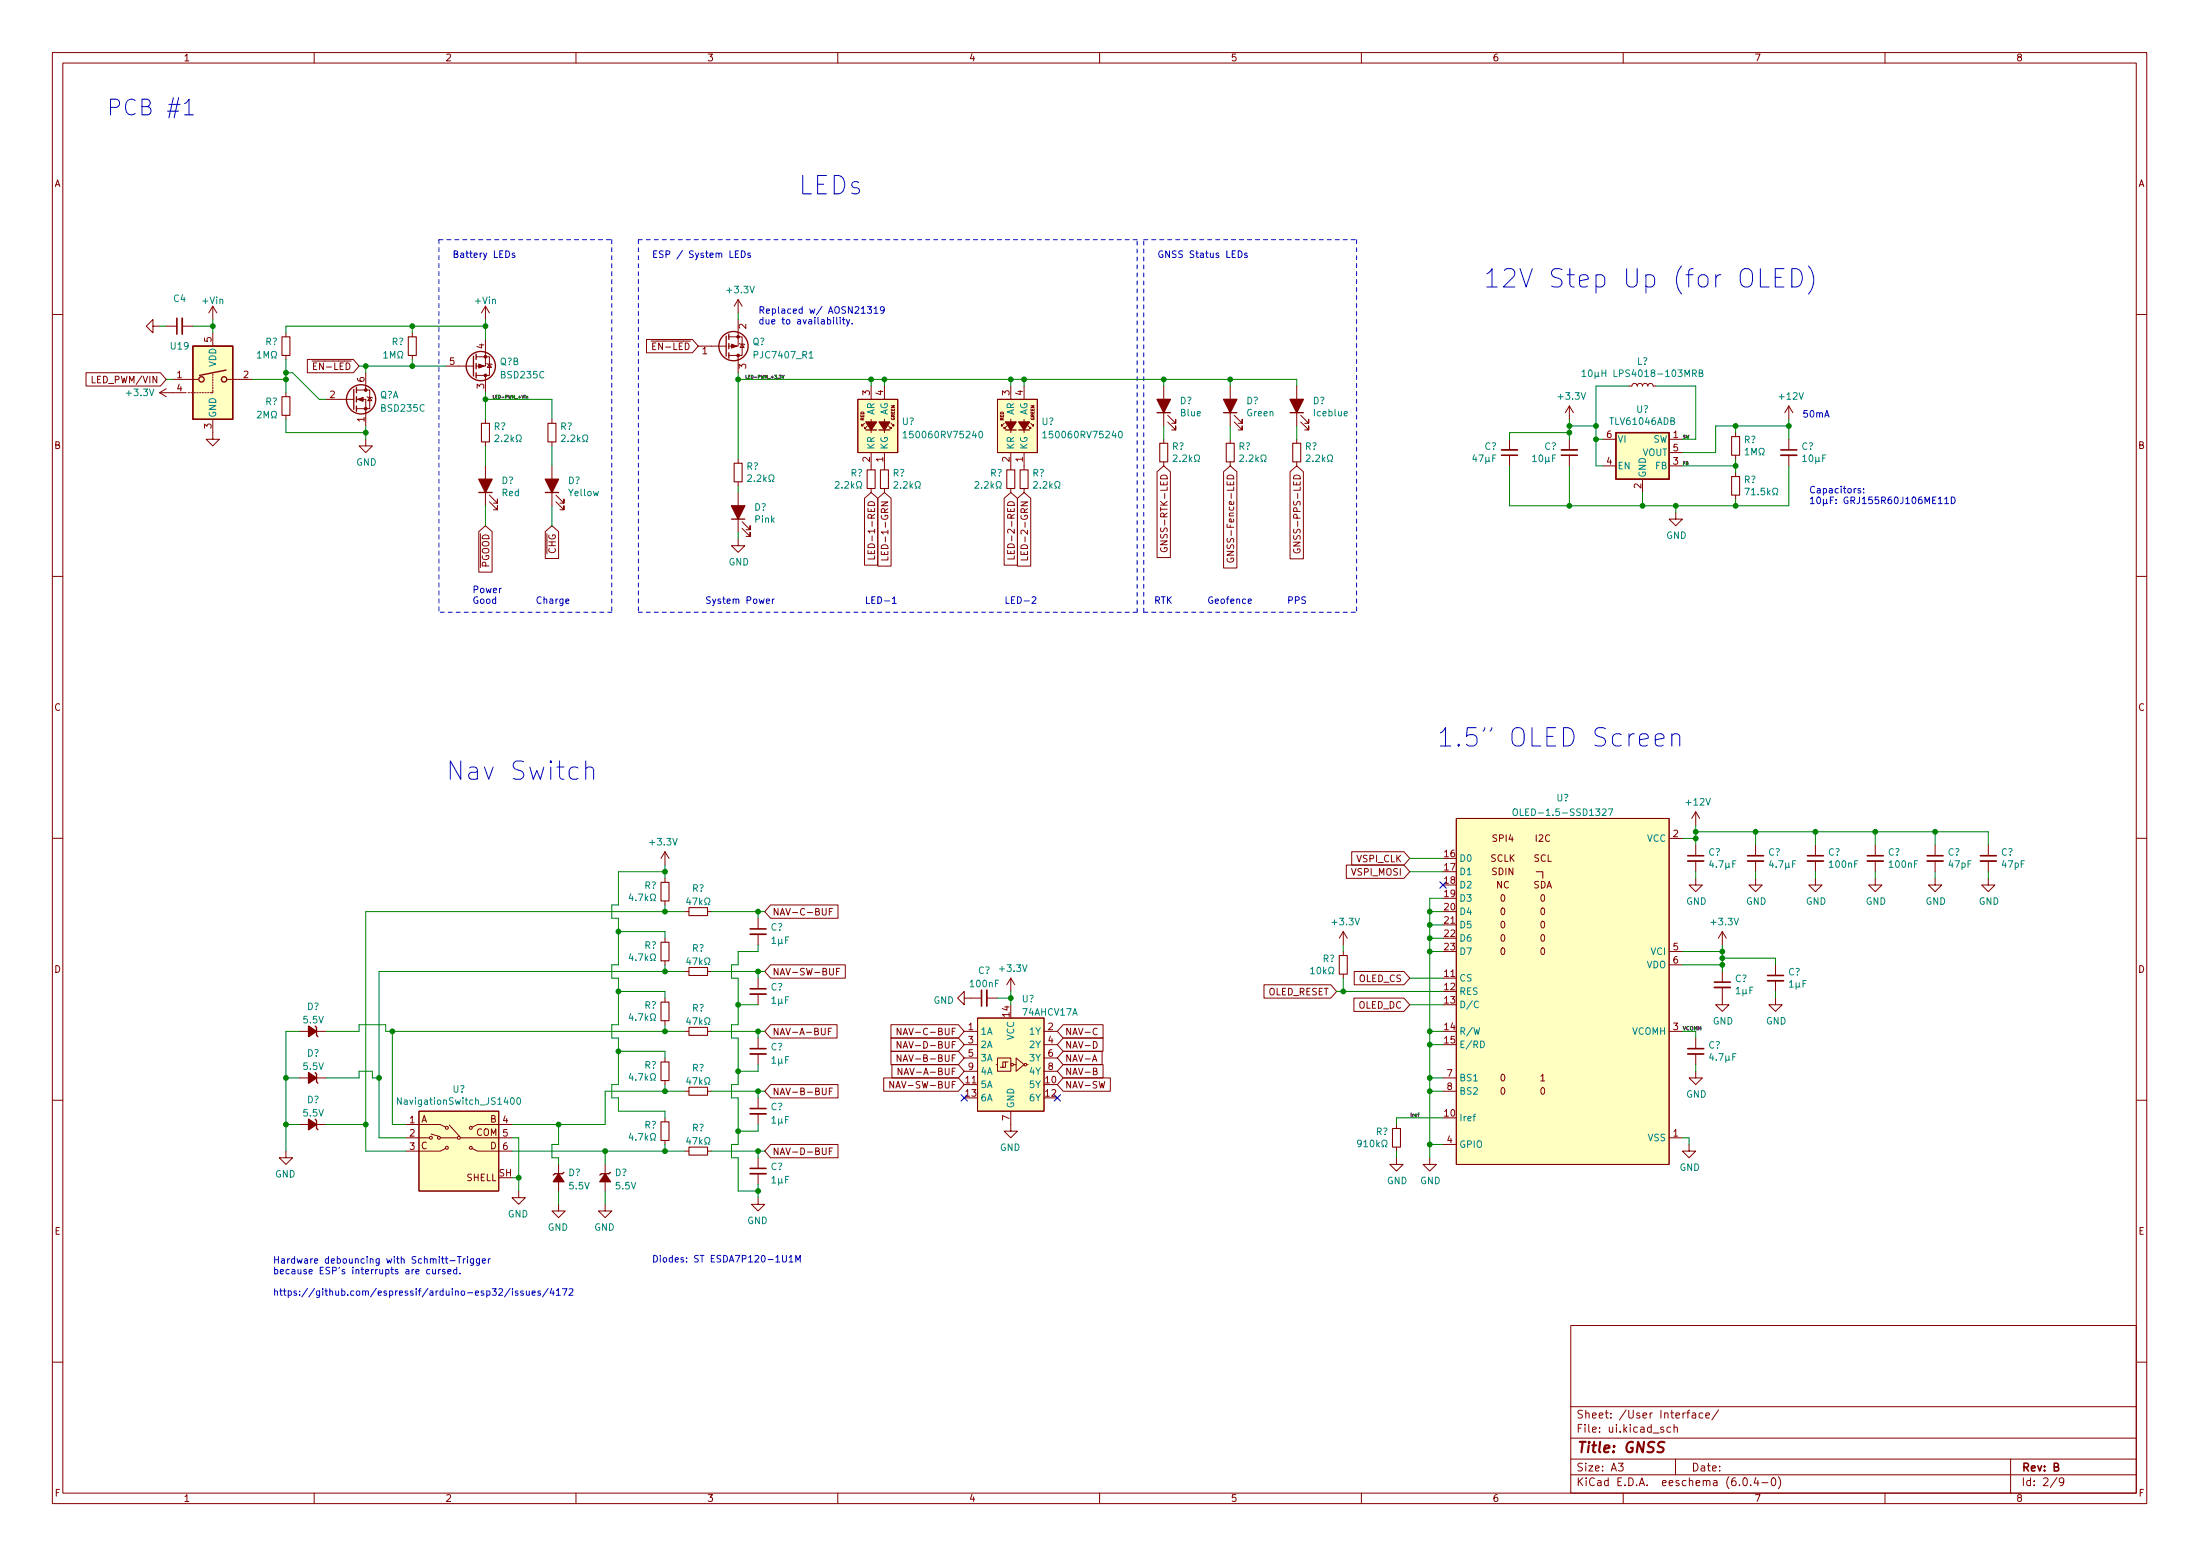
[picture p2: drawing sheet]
<svg xmlns="http://www.w3.org/2000/svg" width="420mm" height="297mm" viewBox="0 0 420 297" stroke-linecap="round" stroke-linejoin="round" font-family="sans-serif">
<g fill="none" stroke="#840000" stroke-width=".19">
<path d="M10 10h400v277h-400zM12 12h396v273h-396zM60 10v2M110 10v2M160 10v2M210 10v2M260 10v2M310 10v2M360 10v2M40.6 58.5v2.5M40.6 58.5l-.7 1.2M40.6 58.5l.8 1.2"/>
<path d="M92.7 58.5v2.5M92.7 58.5l-.8 1.2M92.7 58.5l.8 1.2M141 57.2v2.5M141 57.2l-.8 1.3M141 57.2l.7 1.3M10 60h2M16.4 71.2h14.2l1.1 1.2-1.1 1.3h-14.2zM29.2 62.3v-1.3l-1.3 1.3 1.3 1.2v-1.2h1.3M30.5 75l1.2 .7M30.5 75h5.1M31.7 74.2l-1.2 .8"/>
<path d="M31.7 62.3h2.1M33 72.4h4.8M34.8 62.3h2M35.9 75h.3M36.4 75h.3M37.1 75h.2M37.6 75h.2M38.1 75h.3M38.6 75h.3M39.1 75h.3M39.6 75h.3M40.6 74.5v.5h-.5"/>
<path d="M40.6 63.5v2.6M40.6 71.4v.3M40.6 71.9v.3M40.6 72.4v.3M40.6 72.9v.3M40.6 73.4v.3M40.6 74v.2M43.4 72.4h4.9M54.6 63.5v.8M54.6 75v.7M58.7 68.6h8.8l1.1 1.3-1.1 1.3h-8.8zM62.2 76.2h5.4"/>
<path d="M68.1 76.2h1.7v5.1M68.1 74.5h2.5v3.5h-2.5M69.8 71.2v3.1M70.1 75.7l1 .3M70.6 75.9l.4 .6h-.8zM78.7 63.5v.8M85.1 69.9h5.3M90.9 68.1h2.6v3.6h-2.6M92.7 64.8v5.1h-1.8M92.7 71.8v3.2M93 69.4l1 .2M93.5 69.5l.4 .6h-.8z"/>
<path d="M123.5 64.8h8.7l1.1 1.3-1.1 1.2h-8.7zM133.3 66.1h5.4M139.2 64.3h2.5v3.6h-2.5M141 61v5.1h-1.8M141 67.9v3.3M141.2 65.6l1 .2M141.7 65.7l.4 .6h-.7zM163.8 76.2h7.6v10.2h-7.6zM166.4 73.7v2.5M168.9 73.7v2.5M190.5 76.2h7.6v10.2h-7.6zM193 73.7v2.5"/>
<path d="M195.6 73.7v2.5M222.2 73.7v7.6M223 79.3l1.5 1.5v-.8v.8h-.7M234.9 73.7v7.6M235.7 79.3l1.5 1.5v-.8v.8h-.7M247.6 73.7v7.6M248.4 79.3l1.5 1.5v-.8v.8h-.7M299.7 77.5l-.7 1.3M299.7 77.5v2.5M299.7 77.5l.8 1.3M311.1 73.7h.6l.1-.4 .4-.1 .3 .1 .2 .4 .1-.3 .3-.2 .4 .1 .2 .4 .2-.4 .5-.1 .3 .5 .2-.4 .3-.1 .4 .1 .1 .4h.5M341.6 77.5l-.7 1.3"/>
<path d="M341.6 77.5v2.5M341.6 77.5l.8 1.3M408 60h2M40.6 80v3.9h1.3l-1.3 1.2-1.2-1.2h1.2M69.8 83.9v1.2h1.3l-1.3 1.3-1.2-1.3h1.2M92.7 80v.8M92.7 84.4v.7M92.7 88.9v7.7M93.5 95.8l1.5 1.5v-.7v.7h-.8M93.5 94.5l1.5 1.5v-.7v.7h-.8M105.4 80v.8M105.4 84.4v.7"/>
<path d="M105.4 88.9v7.7M106.2 95.8l1.5 1.5v-.7v.7h-.8M106.2 94.5l1.5 1.5v-.7v.7h-.8M141 87.7v.7M141 92v.7M141 94v7.6M141.7 99.6l1.6 1.5v-.7v.7h-.8M165.1 95.1l1.3-1.1 1.2 1.1v12.8h-2.5zM165.1 80.8l-.5 .5v-.2v.2h.2M165.6 81.3l-.5 .5v-.2v.2h.3M166.4 80v2.6M166.4 86.4v3.3"/>
<path d="M167.6 95.1l1.3-1.1 1.3 1.1v13h-2.6zM168.9 80v2.6M168.9 86.4v3.3M169.7 81.3l.5 .5v-.2v.2h-.3M170.2 80.8l.5 .5v-.2v.2h-.3M191.8 95.1l1.2-1.1 1.3 1.1v12.8h-2.5zM191.8 80.8l-.5 .5v-.2v.2h.2M192.3 81.3l-.5 .5v-.2v.2h.2M193 80v2.6M193 86.4v3.3M194.3 95.1l1.3-1.1 1.3 1.1v13h-2.6zM195.6 80v2.6"/>
<path d="M195.6 86.4v3.3M196.3 81.3l.5 .5v-.2v.2h-.2M196.8 80.8l.6 .5v-.2v.2h-.3M221 90l1.2-1.1 1.3 1.1v16.4h-2.5zM222.2 83.9v.7M222.2 88.2v.7M223 80.6l1.5 1.5v-.8v.8h-.7M233.7 90l1.2-1.1 1.3 1.1v18.4h-2.5zM234.9 83.9v.7M234.9 88.2v.7M235.7 80.6l1.5 1.5v-.8v.8h-.7M246.4 90l1.2-1.1 1.3 1.1v16.7h-2.5z"/>
<path d="M247.6 83.9v.7M247.6 88.2v.7M248.4 80.6l1.5 1.5v-.8v.8h-.7M288.3 83.9v2M299.7 83.9v2M306.1 83.9h2.5M306.1 88.9h2.5M313.7 91.5v2.5M318.8 83.9h2.5M318.8 88.9h2.5M318.8 86.4h2.5M320 97.8v1.3h1.3l-1.3 1.3-1.2-1.3h1.2"/>
<path d="M331.5 82.6v.7M331.5 86.9v.8M331.5 90.2v.8M331.5 94.5v.8M341.6 83.9v2M341.6 86.9v2M10 110h2M91.4 101.5l1.3-1.1 1.3 1.1v7.7h-2.6zM104.1 101.5l1.3-1.1 1.3 1.1v5.1h-2.6zM141 102.9v1.3h1.2l-1.2 1.2-1.3-1.2h1.3M141.7 100.9l1.6 1.5v-.8v.8h-.8M165.8 105.1v.6h1.2v-.6"/>
<path d="M166.4 105.3v.4M167 106.1v.6h-1.2M168.3 105.3v.6h1.3v-.6M168.9 105.4v.5M169.6 106.3v.6h-1.3M192.4 105.1v.6h1.3v-.6M193 105.3v.4M193.7 106.1v.6h-1.3M195 105.3v.6h1.2v-.6M195.6 105.4v.5M196.2 106.3v.6h-1.2M221.7 104.6a.59 .59 0 0 0 .6 .7 .59 .59 0 0 0 .6-.7l-.5-.1v.3"/>
<path d="M234.3 105.3h1.3l-1.3 .7h1.3M234.4 106.6a.59 .59 0 0 0 .6 .7 .59 .59 0 0 0 .6-.7l-.5-.1v.3M247 103.5h1.3l-1.3 .7h1.3M247.1 104.8a.59 .59 0 0 0 .6 .8 .59 .59 0 0 0 .6-.8h-.5v.2M408 110h2M278.1 156.2h40.7v66.1h-40.7zM323.8 155v2.5M323.8 155l-.7 1.2M323.8 155l.8 1.2M10 160h2M127 162.6l.8 1.3M127 162.6v2.5"/>
<path d="M127 167.7v.7M127 179.1v.8M127 162.6l-.8 1.3M130.8 174h.8M135.1 174h.8M144.8 175.3v2M144.8 178.3v2.1M147.2 172.8h12.8v2.5h-12.8l-1.2-1.3zM157 173.4v1.1l.3 .2h.2l.3-.2v-1.1M158.4 174h.4M159 173.4h-.6v1.3M256.5 177.8l-.7 1.3"/>
<path d="M256.5 177.8v2.6M256.5 177.8l.8 1.3M257.1 165.1h11l1.1 1.3-1.1 1.3h-11zM258.2 162.6h9.9l1.1 1.3-1.1 1.2h-9.9zM275.6 176.6h2.5M293.4 166.4h1.2v1.3M318.8 160.1h2.5M323.8 167.7v1.2h1.3l-1.3 1.3-1.2-1.3h1.2M323.8 161.3v2.1M323.8 164.4v2M328.9 177.8l-.7 1.3M328.9 177.8v2.6"/>
<path d="M328.9 177.8l.8 1.3M335.3 167.7v1.2h1.2l-1.2 1.3-1.3-1.3h1.3M335.3 161.3v2.1M346.7 167.7v1.2h1.3l-1.3 1.3-1.3-1.3h1.3M346.7 161.3v2.1M358.1 167.7v1.2h1.3l-1.3 1.3-1.2-1.3h1.2M358.1 161.3v2.1M358.1 164.4v2M369.6 167.7v1.2h1.2l-1.2 1.3-1.3-1.3h1.3M369.6 161.3v2.1M369.6 164.4v2M379.7 167.7v1.2h1.3l-1.3 1.3-1.2-1.3h1.2"/>
<path d="M379.7 161.3v2.1M379.7 164.4v2M408 160h2M57.1 196.9h5.1M127 190.5v.8M130.8 196.9h.8M130.8 185.5h.8M135.1 196.9h.8M135.1 185.5h.8M144.8 186.7v2.1M144.8 189.8v2M144.8 198.2v2"/>
<path d="M147.2 195.6h12.7v2.6h-12.7l-1.2-1.3zM147.2 184.2h14.2v2.5h-14.2l-1.2-1.2zM156.9 196.3v1l.2 .3h.3l.2-.3v-1M158.2 196.9h.4M158.8 196.3h-.6v1.3M159.8 185.5h.4M160.4 184.9h-.6v1.2M170.2 198.2h12.8l1.1 1.2-1.1 1.3h-12.8zM170.2 195.6h12.8l1.1 1.3-1.1 1.3h-12.8zM172.1 198.8v1.3l-.8-1.3v1.3M172.1 196.3v1.3l-.8-1.3v1.3M184.1 190.5v-1.2l-1.2 1.2 1.2 1.3v-1.3h3.4"/>
<path d="M184.1 196.9h2.6M184.1 199.4h2.6M186.7 194.3h12.7v17.8h-12.7zM188.5 190.5h2M193 186.7v2.6M193 186.7l-.7 1.3M193 186.7l.8 1.3M199.4 196.9h2.5M199.4 199.4h2.5M203 198.2h7.7v2.5h-7.7l-1.1-1.3zM203 195.6h7.7v2.6h-7.7l-1.1-1.3zM208.8 198.8a.64 .64 0 0 1 .7 .7 .64 .64 0 0 1-.7 .6z"/>
<path d="M209.5 196.4a.6 .6 0 0 0-.8 .4 .6 .6 0 0 0 .6 .8l.2-.2M241.4 188h12.8l1.1 1.3-1.1 1.2h-12.8zM256.5 181.6v.8M258.6 190.5h9.5l1.1 1.3-1.1 1.3h-9.5zM258.6 185.5h9.5l1.1 1.2-1.1 1.3h-9.5zM275.6 186.7h2.5M318.8 196.9h2.5M318.8 181.6h2.5M318.8 184.2h2.5M323.8 198.2v2M328.9 188.5v3.3h1.3l-1.3 1.3-1.2-1.3h1.2M328.9 185.5v2"/>
<path d="M339.1 190.5v1.3h1.3l-1.3 1.3-1.3-1.3h1.3M339.1 184.2v2M339.1 187.2v2.1M10 210h2M54.6 219.7v1.3h-1.3l1.3 1.3 1.3-1.3h-1.3M57.1 205.8h5.1M57.1 214.7h5.1M77.5 214.7h6.6l1 .5M77.5 217.2h4.5M80 212.1h15.2v15.3h-15.2zM82.3 216.5l1.6 .5M84.1 217.2h3.2"/>
<path d="M85.1 219.2l-1 .5h-6.6M85.8 214.8l2 2.2M87.9 217.2h9.9M90.2 219.2l1 .5h6.6M97.8 214.7h-6.6l-1 .5M127 202v.7M127 213.4v.8M130.8 219.7h.8M130.8 208.3h.8M135.1 219.7h.8M135.1 208.3h.8M144.8 201.2v2"/>
<path d="M144.8 209.6v2M144.8 212.6v2.1M147.2 207h12.8v2.6h-12.8l-1.2-1.3zM147.2 218.5h12.8v2.5h-12.8l-1.2-1.3zM157 207.7v1l.3 .3h.2l.3-.3v-1M157 219.1v1.1l.3 .2h.2l.3-.2v-1.1M158.4 219.7h.4M158.4 208.3h.4M159 207.7h-.6v1.3M159 219.1h-.6v1.3M168.8 205.8h14.2l1.1 1.2-1.1 1.3h-14.2zM170.2 200.7h12.8l1.1 1.3-1.1 1.2h-12.8z"/>
<path d="M170.3 203.2h12.7l1.1 1.3-1.1 1.3h-12.7zM170.7 206.4v1.3l-.8-1.3v1.3M172.1 201.4v1.2l-.8-1.2v1.2M172.2 203.9v1.3l-.7-1.3v1.3M184.1 207h2.6M184.1 202h2.6M184.1 204.5h2.6M190.2 203.2h.3M190.5 202h2.5v2.5h-2.5zM191 203.7h1v-1h-.5v1M192 202.7h.5M193 212.1v3.8h-1.2l1.2 1.3 1.3-1.3h-1.3"/>
<path d="M193.5 203.2h.6M194.1 202l1.5 1.2-1.5 1.3zM196.1 203.2h.2M199.4 202h2.5M199.4 204.5h2.5M203 200.7h7.5v2.5h-7.5l-1.1-1.2zM203 203.2h7.7v2.6h-7.7l-1.1-1.3zM203 205.8h9.1v2.5h-9.1l-1.1-1.3zM208.6 202.6l.5-1.2 .4 1.2M208.8 204.5l.6-.1v-.4l-.6-.1v1.3h.5l.2-.1v-.4l-.3-.2M266.7 214.7v.7M275.6 218.5h2.5"/>
<path d="M275.6 205.8h2.5M275.6 208.3h2.5M318.8 217.2h2.5M322.6 218.5v1.2h1.2l-1.2 1.3-1.3-1.3h1.3M323.8 204.5v1.3h1.3l-1.3 1.2-1.2-1.2h1.2M323.8 201.2v2M408 210h2M99.1 227.4v1.2h-1.3l1.3 1.3 1.2-1.3h-1.2M106.7 229.9v1.3h-1.3l1.3 1.2 1.2-1.2h-1.2M106.7 222.3v5.1M115.6 229.9v1.3h-1.3l1.3 1.2 1.2-1.2h-1.2M115.6 222.3v5.1"/>
<path d="M144.8 228.6v1.3h-1.3l1.3 1.3 1.2-1.3h-1.2M144.8 221v2M144.8 224.1v2M266.7 221v1.3h1.3l-1.3 1.3-1.3-1.3h1.3M273 221v1.3h1.3l-1.3 1.3-1.2-1.3h1.2M300 253h108v32h-108zM10 260h2M300 278.5h108M300 274.5h108M300 268.5h108M309.1 279.3h.9l-.5 .6 .4 .1v.7l-.2 .1-.6-.1M317.7 272.5l-.3-.1-.3 .2 .1 .2 .5 .2v.3h-.6"/>
<path d="M319.1 272.5l-.5-.1-.2 .3 .1 .6h.6M319.7 272.6l.2-.2 .4 .1v.9M319.7 271.9v1.5M320 278.5v3M322.1 269.7h.6M322.7 269.2l-.3 .2v1.3M323.2 269.8h.6v.9M323.8 270.1h-.4a.29 .29 0 0 0-.3 .3 .29 .29 0 0 0 .3 .3l.4-.1M325.2 269.8l-.4-.1-.3 .3 .1 .6h.6M325.8 270.2l.7-.1-.1-.3-.4-.1-.2 .2 .1 .7h.5M328.2 269.1l-1.3 2M384 278.5v6.5"/>
<path d="M408 260h2M60 285v2M110 285v2M160 285v2M210 285v2M260 285v2M300 281.5h108M310 285v2M333.1 282.2l.1-.1a.8 .8 0 0 1 .5 .8 .8 .8 0 0 1-.5 .7 1 1 0 0 1-.1-1.4zM334.4 283.5v.1M335.4 282l-.4 1.1h.9M335.7 282.6v1"/>
<path d="M336.5 283h1.1M338.5 282.2l.1-.1a.8 .8 0 0 1 .6 .8 .8 .8 0 0 1-.6 .7 1 1 0 0 1-.1-1.4zM339.6 281.9a1.72 1.72 0 0 1 0 2.3M360 285v2M392.9 282l-1.3 2M394.1 282.8l-.3 .2h-.2l-.3-.2 .1-.6 .4-.1 .3 .2a.99 .99 0 0 1-.4 1.3h-.3"/>
<circle cx="82.3" cy="217.2" r=".28"/>
<circle cx="83.8" cy="217.2" r=".28"/>
<circle cx="85.3" cy="219.1" r=".28"/>
<circle cx="85.3" cy="215.3" r=".28"/>
<circle cx="87.6" cy="217.2" r=".28"/>
<circle cx="89.9" cy="219.1" r=".28"/>
<circle cx="89.9" cy="215.3" r=".28"/>
<circle cx="193.3" cy="203.2" r=".25"/>
<circle cx="195.8" cy="203.2" r=".25"/>
</g>
<path d="M317.9 275.3a.85 .85 0 0 0-1.1 .1 .45 .45 0 0 0 .2 .8l.6 .2a.51 .51 0 0 1 .1 .5 .51 .51 0 0 1-.4 .3l-.8-.1" fill="none" stroke="#840000" stroke-width=".4"/>
<g fill="none" stroke="#840000" stroke-width=".2">
<path d="M53.8 75.7h1.6v3.6h-1.6zM53.8 64.3h1.6v3.6h-1.6zM78 64.3h1.5v3.6h-1.5zM91.9 80.8h1.6v3.6h-1.6zM104.6 80.8h1.6v3.6h-1.6zM140.2 88.4h1.5v3.6h-1.5zM165.6 89.7h1.5v3.6h-1.5zM168.1 89.7h1.6v3.6h-1.6zM192.3 89.7h1.5v3.6h-1.5zM194.8 89.7h1.5v3.6h-1.5zM221.5 84.6h1.5v3.6h-1.5zM234.2 84.6h1.5v3.6h-1.5z"/>
<path d="M246.9 84.6h1.5v3.6h-1.5zM330.7 91h1.5v3.5h-1.5zM330.7 83.3h1.5v3.6h-1.5zM126.2 168.4h1.6v3.6h-1.6zM126.2 179.9h1.6v3.5h-1.6zM131.6 173.3h3.5v1.5h-3.5zM126.2 191.3h1.6v3.6h-1.6zM131.6 184.7h3.5v1.5h-3.5zM131.6 196.1h3.5v1.5h-3.5zM255.8 182.4h1.5v3.6h-1.5zM126.2 214.2h1.6v3.5h-1.6zM126.2 202.7h1.6v3.6h-1.6z"/>
<path d="M131.6 219h3.5v1.5h-3.5zM131.6 207.6h3.5v1.5h-3.5zM265.9 215.4h1.6v3.6h-1.6z"/>
</g>
<g fill="none" stroke="#008484" stroke-width=".19">
<path d="M49.2 78.6l.4-.1 .3 .4-.8 .9h.8M49.2 67.4l.3-.3v1.3M49.2 68.4h.7M73.3 67.4l.4-.3v1.3M73.3 68.4h.7M154.5 68.4h.8M302.1 71l.4-.4v1.3M302.1 71.9h.8M312 70.6l-.3 .9h.8M94.5 83.2l.5-.2 .3 .4-.8 .9h.8M107.2 83.2l.5-.2 .3 .4-.8 .9h.8M142.8 90.8l.5-.1 .2 .3-.8 .9h.8"/>
<path d="M159.5 92l.5-.1 .3 .4-.8 .9h.8M170.7 92l.5-.1 .3 .4-.8 .9h.8M172.5 82.7l.3-.4v1.3M172.5 83.6h.7M186.2 92l.5-.1 .2 .4-.8 .9h.8M187.1 82.4l.1-.1a.68 .68 0 0 1 .5 .7 .68 .68 0 0 1-.5 .6l-.3-.5zM197.4 92l.5-.1 .2 .4-.8 .9h.8M199.2 82.7l.3-.4v1.3M199.2 83.6h.7M213.7 82.4l.2-.1a.68 .68 0 0 1 .4 .7 .68 .68 0 0 1-.4 .6l-.3-.5zM224.1 87l.5-.2 .2 .4-.8 .9h.8M236.8 87l.5-.2 .2 .4-.8 .9h.8"/>
<path d="M249.5 87l.5-.2 .2 .4-.8 .9h.8M333.2 93.2h.9l-.6 1.3M333.3 85.9l.4-.3v1.2M333.3 86.8h.7M334.6 86.8v-1.2l.4 .9 .4-.9v1.2M336 86.8h.3v-.2a.54 .54 0 0 1-.3-.7 .54 .54 0 0 1 .7-.3l.2 .6-.3 .4v.2h.3M289.1 154.5l.2-.1a.43 .43 0 0 1 .5 .4v.5a.42 .42 0 0 1-.4 .4 .42 .42 0 0 1-.4-.4zM307.2 154.4h.8l-.5 1.3M120.5 170.6l-.3 .9h.7M131.4 171.4l-.3 .9h.8M120.5 182l-.3 .9h.7M120.5 193.5l-.3 .9h.7"/>
<path d="M131.4 182.8l-.3 .9h.8M131.4 194.2l-.3 .9h.8M250.3 185l.4-.4v1.3M250.3 185.9h.7M282.3 191.2a.6 .6 0 0 0-.8 .5 .6 .6 0 0 0 .6 .7l.2-.1M282.8 198.7a.64 .64 0 0 1 .7 .7 .64 .64 0 0 1-.7 .6zM76.6 209.6v1.2l-.7-1.2v1.2M97.6 209.7l.2-.1a.68 .68 0 0 1 .4 .6 .68 .68 0 0 1-.4 .6l-.3-.5zM98.8 209.7l.2-.1a.68 .68 0 0 1 .4 .6 .68 .68 0 0 1-.4 .6l-.3-.5zM120.5 216.3l-.3 .9h.7M120.5 204.9l-.3 .9h.7M131.4 217.1l-.3 .9h.8"/>
<path d="M131.4 205.7l-.3 .9h.8M260 218.2l-.3 .2h-.3l-.1-.2v-.4l.4-.1 .3 .2-.1 .7-.2 .3h-.3M281.3 213.1h.5M281.8 212.7l-.3 .2v1.1"/>
</g>
<g fill="#ffffc2" stroke="#ffffc2" stroke-width=".19">
<path d="M186.7 194.3h12.7v17.8h-12.7z"/>
<path d="M163.8 76.2h7.6v10.2h-7.6z"/>
<path d="M190.5 76.2h7.6v10.2h-7.6z"/>
<path d="M308.6 82.6h10.2v8.9h-10.2z"/>
<path d="M278.1 156.2h40.7v66.1h-40.7z"/>
<path d="M36.8 66.1h7.6v13.9h-7.6z"/>
<path d="M80 212.1h15.2v15.3h-15.2z"/>
</g>
<g fill="none" stroke="#840000" stroke-width=".25">
<path d="M36.8 66.1h7.6v13.9h-7.6zM43.2 70.6l-5.1 1.1M67.6 74.3v3.8M68.1 74v1M68.1 75.7v1M68.1 77.5v1M90.4 68v3.8M90.9 67.6v1M90.9 69.4v1M90.9 71.2v1M138.7 64.2v3.8M139.2 63.8v1"/>
<path d="M139.2 65.6v1M139.2 67.3v1.1M221 78.8h2.5M233.7 78.8h2.5M246.4 78.8h2.5M91.4 94h2.6M104.1 94h2.6M139.7 99.1h2.5M165.4 82.1h2M167.9 82.1h2M192 82.1h2.1M194.6 82.1h2"/>
<path d="M308.6 82.6h10.2v8.9h-10.2zM60.2 195.9l.3 .3v1.4l.2 .3M60.2 204.8l.3 .3v1.4l.2 .3M60.2 213.7l.3 .3v1.4l.2 .3M107.7 223.8l-.3 .3h-1.4l-.3 .2M116.6 223.8l-.3 .3h-1.4l-.3 .2"/>
<circle cx="38.5" cy="72.4" r=".51"/>
<circle cx="42.8" cy="72.4" r=".51"/>
<circle cx="69" cy="76.2" r="2.79"/>
<circle cx="91.8" cy="69.9" r="2.79"/>
<circle cx="140.1" cy="66.1" r="2.79"/>
</g>
<g fill="#840000" stroke="#840000" stroke-width=".25">
<path d="M104.1 91.5h2.6l-1.3 2.5z"/>
<path d="M91.4 91.5h2.6l-1.3 2.5z"/>
<path d="M167.9 80.6h2l-1 1.5z"/>
<path d="M165.4 80.6h2l-1 1.5z"/>
<path d="M139.7 96.6h2.5l-1.2 2.5z"/>
<path d="M194.6 80.6h2l-1 1.5z"/>
<path d="M192 80.6h2.1l-1.1 1.5z"/>
<path d="M221 76.2h2.5l-1.3 2.6z"/>
<path d="M246.4 76.2h2.5l-1.3 2.6z"/>
<path d="M233.7 76.2h2.5l-1.3 2.6z"/>
<path d="M106.7 224.1l1 1.5h-2z"/>
<path d="M58.9 213.7l1.6 1-1.6 1z"/>
<path d="M58.9 204.8l1.6 1-1.6 1z"/>
<path d="M58.9 195.9l1.6 1-1.6 1z"/>
<path d="M115.6 224.1l1 1.5h-2z"/>
</g>
<g fill="#840000" stroke="#840000" stroke-width=".19">
<path d="M91.4 69.5l1.1 .4-1.1 .4z"/>
<path d="M68.3 76.2l1-.3v.7z"/>
<path d="M139.7 65.7l1 .4-1 .4z"/>
<circle cx="92.7" cy="71.7" r=".25"/>
<circle cx="92.7" cy="68.1" r=".25"/>
<circle cx="69.8" cy="78" r=".25"/>
<circle cx="69.8" cy="74.5" r=".25"/>
<circle cx="141" cy="64.3" r=".25"/>
<circle cx="141" cy="67.9" r=".25"/>
</g>
<g fill="none" stroke="#840000" stroke-width=".33">
<path d="M34.8 60.7v3.1M286.8 85.9h3M298.2 85.9h3M340.1 86.9h3.1M143.3 178.3h3M322.3 164.4h3.1M333.8 164.4h3M345.2 164.4h3M356.6 164.4h3.1M368 164.4h3.1M378.2 164.4h3.1M143.3 189.8h3"/>
<path d="M188.5 189v3.1M327.4 188.5h3.1M337.6 187.2h3M143.3 212.6h3M143.3 201.2h3M322.3 201.2h3.1M143.3 224.1h3"/>
</g>
<g fill="none" stroke="#840000" stroke-width=".3">
<path d="M33.8 60.7v3.1M286.8 86.9h3M298.2 86.9h3M340.1 85.9h3.1M143.3 177.3h3M322.3 163.4h3.1M333.8 163.4h3M345.2 163.4h3M356.6 163.4h3.1M368 163.4h3.1M378.2 163.4h3.1M143.3 188.8h3"/>
<path d="M187.5 189v3.1M327.4 187.5h3.1M337.6 186.2h3M143.3 211.6h3M143.3 200.2h3M322.3 200.2h3.1M143.3 223h3"/>
</g>
<path d="M100.5 75.7h.3v.3M100.5 75.6v.4M148.8 71.6h.4l-.2 .3h.1v.3h-.3M149.3 71.6l.2 .6 .2-.6M270.8 212.7h.2M271 212.5l-.1 .1v.6" fill="none" stroke="#000" stroke-width=".19"/>
<g fill="none" stroke="#0000c2" stroke-width=".19">
<path d="M35.3 19.8l.5-.4 .3-.5v3M35.3 21.9h1.7M98.3 48.4l-.3-.1-.2 .2 .1 .2 .4 .1v.3h-.5M140.4 48.5h.5M141 47.9h-.6v1.3h.6M141.6 47.9a.64 .64 0 0 1 .7 .6 .64 .64 0 0 1-.7 .7zM143.3 48.4l-.3-.1-.2 .2 .1 .2 .4 .1v.3h-.5M165.7 58.5h.7l-.4 .5 .4 .1v.6l-.2 .1-.5-.1M166.9 58.9l.4-.4v1.3M166.9 59.8h.8M168.9 59.1l-.3 .2h-.2l-.3-.2v-.3l.3-.3h.2l.3 .3a.84 .84 0 0 1-.4 1h-.2M236.5 47.9a.64 .64 0 0 1 .7 .6 .64 .64 0 0 1-.7 .7z"/>
<path d="M238.2 48.4l-.3-.1-.2 .2v.2l.5 .1v.3h-.5M336.2 51.3v3.5h1.7M339 52.9h1.2M340.7 51.3h-1.7v3.5h1.7M342.2 51.3h.8a1.91 1.91 0 0 1 .9 3l-.4 .3-.5 .2h-.8zM345.4 50.8a4 4 0 0 1 0 5.3M159.8 60.6v1.1l.2 .2M160.5 61v.9M160.9 61h.5M161.1 60.6v1.1l.3 .2M161.7 61l.3 .9M162.3 61l-.4 1.2-.2 .1"/>
<path d="M162.8 61.7v.2M355.1 94.9v1.1l-.5 .1M355.3 93.3h-.3l-.2 .1 .1 .2 .4 .1v.3h-.5M355.9 94v.1M355.9 93.3v.1M108.1 114.8l.6-.1-.1-.3h-.4l-.1 .1v.6h.5M146.4 114.8l.6-.1-.1-.3h-.4l-.1 .1v.6h.5M147.5 114.4v.8M147.9 114.4l-.4 .2M170.4 114.3l.4-.4v1.3M170.4 115.2h.8M197.1 114l.5-.1 .2 .4-.8 .9h.8"/>
<path d="M238.4 114.8l.6-.1-.1-.3h-.3l-.2 .1v.6h.5M292.6 138.9v3.5h1.7M297.1 138.9h-1.7v3.5h1.7M111.9 146.8a.87 .87 0 0 1 1.5 .1v1.9M111.9 145.3v3.5M295.4 140.6h1.2M316.1 141.2l1.7-.3-.2-.7-.3-.1h-.7l-.3 .1-.2 .4v1.3l.2 .3 .3 .2h.7l.3-.2M319.3 140.4a.87 .87 0 0 1 1.5 .2v1.8M319.3 140.1v2.3M87.3 239.9h.8M87.7 239.9v1.2M89.3 239.9v.1"/>
<path d="M149.5 239.7v1l.2 .2h.2l.3-.2v-1M82.1 242.4l-.4-.1-.2 .3 .1 .5h.5M82.6 242.3l.1 .8 .3 .1 .2-.1M83.2 242.3v.9M83.8 242.3v.9M84.1 242.3l-.3 .3M85 242.4l-.3-.1-.2 .2 .1 .2 .4 .1v.3h-.5M85.5 242.8l.6-.2v-.2l-.4-.1-.2 .2 .1 .6h.5M86 240.7h.9M87.2 242.4l-.3-.1-.3 .3 .1 .5h.5M87.2 241.9v1.3M87.8 243.1v.1"/>
<path d="M88.5 240.3v.8M88.9 240.3l-.4 .2M89.3 240.3v.8M90.4 240.3v1l-.2 .3-.3-.1M90.4 240.4l-.3-.1-.3 .2 .1 .6h.5M91.6 240.3v1l-.3 .3-.3-.1M91.6 240.4l-.4-.1-.2 .2 .1 .6h.5M92.1 240.7l.6-.1v-.2l-.4-.1-.2 .2 .1 .6h.5M93.3 240.3v.8M93.6 240.3l-.3 .2M95.3 246.1l.4-.1 .3 .4-.8 .9h.8M97.4 245.9l-1 1.7"/>
<path d="M97.9 246v.1M97.9 246.4v.9M98.9 246.5l-.3-.1-.2 .2 .1 .2 .4 .1v.3h-.5M99.9 246.5l-.3-.1-.2 .2 .1 .2 .4 .1v.3h-.5M100.5 246.4l.1 .8 .3 .1 .2-.1M101.1 246.4v.9M101.6 246.9l.6-.2v-.2l-.4-.1-.2 .2 .1 .6h.5M103.2 246.5l-.3-.1-.2 .2 .1 .2 .4 .1v.3h-.5M104.7 245.9l-1.1 1.7M105.4 245.9l-.3 1h.7M105.7 246.4v.9M106.3 246.4l.3-.4v1.3"/>
<path d="M106.3 247.3h.7M107.4 246h.9l-.6 1.3M108.7 246.1l.5-.1 .2 .4-.8 .9h.8M150.7 240l.4-.3v1.2M150.7 240.9h.7M152 240.9v-1.2l.4 .9 .4-.9v1.2"/>
</g>
<path d="M83.8 45.8v71.1M83.8 45.8h33M116.8 45.8v71.1M121.9 45.8v71.1M217.2 45.8h-95.3M218.4 45.8h40.7M259.1 45.8v71.1M116.8 116.9h-33M121.9 116.9h95.3M217.2 116.9v-71.1M218.4 116.9h40.7M218.4 116.9v-71.1" fill="none" stroke="#0000c2" stroke-width=".19" stroke-dasharray=".8 .8"/>
<g fill="none" stroke="#008400" stroke-width=".19">
<path d="M141 59.7v1.3M30.5 62.3h1.2M31.7 72.4h1.3M36.8 62.3h3.8M40.6 61v2.5M48.3 72.4h6.3M54.6 71.2h1.3l5.1 5h1.2M54.6 68.6v6.4M68.6 69.9h16.5M69.8 69.9v1.3M78.7 62.3v1.2M78.7 68.6v1.3"/>
<path d="M92.7 76.2h12.7v3.8M92.7 62.3h-38.1v1.2M92.7 61v3.8M92.7 75v5M141 72.4h106.6v1.3M141 71.2v16.5M166.4 72.4v1.3M168.9 72.4v1.3M193 72.4v1.3M195.6 72.4v1.3M222.2 72.4v1.3M234.9 72.4v1.3"/>
<path d="M311.1 73.7h-6.3v15.2h1.3M316.2 73.7h7.6v10.2h-2.5M54.6 80v2.6h15.2M69.8 81.3v2.6M92.7 85.1v3.8M92.7 96.6v3.8M105.4 85.1v3.8M105.4 96.6v3.8M141 92.7v1.3M222.2 81.3v2.6M234.9 81.3v2.6M247.6 81.3v2.6"/>
<path d="M288.3 88.9v7.7h53.3v-7.7M299.7 81.3h5.1M299.7 80v3.9M299.7 88.9v7.7M299.7 82.6h-11.4v1.3M304.8 83.9h1.3M313.7 94v2.6M320 96.6v1.2M321.3 88.9h10.2M331.5 81.3v1.3M331.5 87.7v2.5M331.5 95.3v1.3"/>
<path d="M341.6 80v3.9M341.6 81.3h-13.9v5.1h-6.4M141 101.6v1.3M323.8 157.5v3.8M323.8 158.8h55.9v2.5M335.3 158.8v2.5M346.7 158.8v2.5M358.1 158.8v2.5M369.6 158.8v2.5M118.1 177.8h8.9v1.3M127 166.4h-8.9v6.4h-1.3v2.5h1.3v8.9h-1.3v2.5h1.3v8.9h-1.3v2.6h1.3v8.8h-1.3v2.6h1.3v2.5h8.9v1.3M127 165.1v2.6"/>
<path d="M127 172.8v1.2M130.8 174h-61v45.7h7.7M135.9 174h10.1M144.8 174v1.3M269.2 166.4h6.4M269.2 163.9h6.4M273 174h2.6M273 176.6h2.6M273 179.1h2.6M275.6 171.5h-2.6v49.5M321.3 160.1h2.5M323.8 166.4v1.3"/>
<path d="M335.3 166.4v1.3M346.7 166.4v1.3M358.1 166.4v1.3M369.6 166.4v1.3M379.7 166.4v1.3M57.1 196.9h-2.5v22.8M62.2 196.9h6.4v-1.3h5.1v1.3h57.1M74.9 196.9v17.8h2.6M118.1 189.3h8.9v1.2M127 184.2v1.3M127 195.6v1.3M130.8 185.5h-58.4v31.7h5.1"/>
<path d="M135.9 196.9h10.1M135.9 185.5h10.1M141 191.8h3.8M144.8 180.4v1.2h-3.8v2.6h-1.3v2.5h1.3v8.9h-1.3v2.6h1.3v8.8h-1.3v2.6h1.3v8.9h-1.3v2.5h1.3v6.4h3.8M144.8 185.5v1.2M144.8 196.9v1.3M190.5 190.5h2.5M193 189.3v2.5M255.3 189.3h20.3M256.5 180.4v1.2M256.5 186.7v2.6M269.2 186.7h6.4"/>
<path d="M269.2 191.8h6.4M273 181.6h2.6M273 196.9h2.6M273 199.4h2.6M321.3 196.9h2.5v1.3M321.3 181.6h7.6M321.3 184.2h7.6M328.9 180.4v5.1M328.9 182.9h10.2v1.3M339.1 189.3v1.2M54.6 205.8h2.5M54.6 214.7h2.5"/>
<path d="M62.2 205.8h6.4v-1.3h2.5v1.3h1.3M62.2 214.7h7.6M97.8 217.2h1.3v10.2M97.8 219.7h33M106.7 214.7v3.8h-1.3v2.5h1.3v1.3M115.6 219.7v2.6M118.1 200.7h8.9v1.3M127 207v1.3M127 218.5v1.2M130.8 208.3h-15.2v6.4h-17.8M135.9 208.3h10.1M135.9 219.7h10.1"/>
<path d="M144.8 203.2v1.3h-3.8M144.8 208.3v1.3M144.8 214.7v1.2h-3.8M144.8 219.7v1.3M266.7 219.7v1.3M273 208.3h2.6M273 205.8h2.6M273 218.5h2.6M275.6 213.4h-8.9v1.3M321.3 217.2h1.3v1.3M323.8 203.2v1.3M97.8 224.8h1.3"/>
<path d="M106.7 227.4v2.5M115.6 227.4v2.5M144.8 226.1v2.5"/>
</g>
<path d="M275 168.3l1.2 1.3M276.2 168.3l-1.2 1.3M183.5 209l1.3 1.2M184.8 209l-1.3 1.2M201.3 209l1.2 1.2M202.5 209l-1.2 1.2" fill="none" stroke="#000084" stroke-width=".19"/>
<g fill="#008400" stroke="#008400" stroke-width=".19">
<circle cx="273" cy="174" r=".46"/>
<circle cx="273" cy="176.6" r=".46"/>
<circle cx="273" cy="196.9" r=".46"/>
<circle cx="273" cy="199.4" r=".46"/>
<circle cx="273" cy="181.6" r=".46"/>
<circle cx="273" cy="179.1" r=".46"/>
<circle cx="273" cy="218.5" r=".46"/>
<circle cx="256.5" cy="189.3" r=".46"/>
<circle cx="323.8" cy="158.8" r=".46"/>
<circle cx="323.8" cy="160.1" r=".46"/>
<circle cx="346.7" cy="158.8" r=".46"/>
<circle cx="369.6" cy="158.8" r=".46"/>
<circle cx="331.5" cy="96.6" r=".46"/>
<circle cx="358.1" cy="158.8" r=".46"/>
<circle cx="234.9" cy="72.4" r=".46"/>
<circle cx="222.2" cy="72.4" r=".46"/>
<circle cx="299.7" cy="81.3" r=".46"/>
<circle cx="299.7" cy="82.6" r=".46"/>
<circle cx="304.8" cy="83.9" r=".46"/>
<circle cx="299.7" cy="96.6" r=".46"/>
<circle cx="313.7" cy="96.6" r=".46"/>
<circle cx="331.5" cy="81.3" r=".46"/>
<circle cx="331.5" cy="88.9" r=".46"/>
<circle cx="320" cy="96.6" r=".46"/>
<circle cx="304.8" cy="81.3" r=".46"/>
<circle cx="341.6" cy="81.3" r=".46"/>
<circle cx="168.9" cy="72.4" r=".46"/>
<circle cx="166.4" cy="72.4" r=".46"/>
<circle cx="195.6" cy="72.4" r=".46"/>
<circle cx="193" cy="72.4" r=".46"/>
<circle cx="273" cy="208.3" r=".46"/>
<circle cx="273" cy="205.8" r=".46"/>
<circle cx="193" cy="190.5" r=".46"/>
<circle cx="335.3" cy="158.8" r=".46"/>
<circle cx="328.9" cy="182.9" r=".46"/>
<circle cx="328.9" cy="181.6" r=".46"/>
<circle cx="328.9" cy="184.2" r=".46"/>
<circle cx="127" cy="208.3" r=".46"/>
<circle cx="106.7" cy="214.7" r=".46"/>
<circle cx="74.9" cy="196.9" r=".46"/>
<circle cx="99.1" cy="224.8" r=".46"/>
<circle cx="115.6" cy="219.7" r=".46"/>
<circle cx="127" cy="185.5" r=".46"/>
<circle cx="127" cy="174" r=".46"/>
<circle cx="118.1" cy="177.8" r=".46"/>
<circle cx="144.8" cy="185.5" r=".46"/>
<circle cx="144.8" cy="174" r=".46"/>
<circle cx="127" cy="166.4" r=".46"/>
<circle cx="141" cy="204.5" r=".46"/>
<circle cx="141" cy="191.8" r=".46"/>
<circle cx="127" cy="196.9" r=".46"/>
<circle cx="144.8" cy="196.9" r=".46"/>
<circle cx="118.1" cy="200.7" r=".46"/>
<circle cx="118.1" cy="189.3" r=".46"/>
<circle cx="144.8" cy="208.3" r=".46"/>
<circle cx="69.8" cy="82.6" r=".46"/>
<circle cx="54.6" cy="72.4" r=".46"/>
<circle cx="54.6" cy="71.2" r=".46"/>
<circle cx="40.6" cy="62.3" r=".46"/>
<circle cx="144.8" cy="219.7" r=".46"/>
<circle cx="127" cy="219.7" r=".46"/>
<circle cx="144.8" cy="227.4" r=".46"/>
<circle cx="141" cy="215.9" r=".46"/>
<circle cx="54.6" cy="214.7" r=".46"/>
<circle cx="54.6" cy="205.8" r=".46"/>
<circle cx="72.4" cy="205.8" r=".46"/>
<circle cx="69.8" cy="214.7" r=".46"/>
<circle cx="92.7" cy="76.2" r=".46"/>
<circle cx="92.7" cy="62.3" r=".46"/>
<circle cx="141" cy="72.4" r=".46"/>
<circle cx="78.7" cy="62.3" r=".46"/>
<circle cx="78.7" cy="69.9" r=".46"/>
<circle cx="69.8" cy="69.9" r=".46"/>
</g>
<g font-size="4.9" fill="#0000c2">
<text x="152.4" y="37.2">LEDs</text>
<text x="283.2" y="55">12V Step Up (for OLED)</text>
<text x="274.3" y="142.6">þÿ 1 . 5</text>
<text x="297.1" y="142.6">O L E D</text>
<text x="85.1" y="148.9">Nav Switch</text>
</g>
<text font-size="4.2" fill="#0000c2" x="20.3" y="22.1">PCB #1</text>
<text font-size="2.8" fill="#840000" x="301" y="277.3">Title: GNSS</text>
<g font-size="2.1" fill="#840000">
<text x="301" y="273.5">File: ui.kicad_sch</text>
<text x="301" y="270.8">Sheet: /User Interface/</text>
<text x="301" y="280.9">Size: A3</text>
<text x="323" y="280.9">Date:</text>
<text x="386" y="280.9">Rev: B</text>
<text x="301" y="283.7">KiCad E.D.A. eeschema (6.0.4-0)</text>
<text x="386" y="283.7">Id: 2/9</text>
</g>
<g font-size="1.8" fill="#840000">
<text x="35" y="11.7">1</text>
<text x="85" y="11.7">2</text>
<text x="135" y="11.7">3</text>
<text x="185" y="11.7">4</text>
<text x="235" y="11.7">5</text>
<text x="285" y="11.7">6</text>
<text x="335" y="11.7">7</text>
<text x="385" y="11.7">8</text>
<text x="10.3" y="35.7">A</text>
<text x="408.3" y="35.7">A</text>
<text x="40.4" y="65.3" transform="rotate(-90 40.4 65.3)">5</text>
<text x="142.5" y="62.8" transform="rotate(-90 142.5 62.8)">2</text>
<text x="59.2" y="70.6">~{EN-LED}</text>
<text x="85.9" y="69.6">5</text>
<text x="92.5" y="66.6" transform="rotate(-90 92.5 66.6)">4</text>
<text x="124" y="66.8">~{EN-LED}</text>
<text x="134.1" y="67.6">1</text>
<text x="142.5" y="70.4" transform="rotate(-90 142.5 70.4)">3</text>
<text x="18" y="73.2">LED_PWM/VIN</text>
<text x="33.8" y="72.2">1</text>
<text x="33.8" y="74.7">4</text>
<text x="46.5" y="72.2">2</text>
<text x="63" y="76">2</text>
<text x="69.6" y="72.9" transform="rotate(-90 69.6 72.9)">6</text>
<text x="92.5" y="74.2" transform="rotate(-90 92.5 74.2)">3</text>
<text x="166.1" y="75.5" transform="rotate(-90 166.1 75.5)">3</text>
<text x="168.7" y="75.5" transform="rotate(-90 168.7 75.5)">4</text>
<text x="192.8" y="75.5" transform="rotate(-90 192.8 75.5)">3</text>
<text x="195.3" y="75.5" transform="rotate(-90 195.3 75.5)">4</text>
<text x="40.4" y="81.8" transform="rotate(-90 40.4 81.8)">3</text>
<text x="69.6" y="80.5" transform="rotate(-90 69.6 80.5)">1</text>
<text x="306.8" y="83.6">6</text>
<text x="319.5" y="83.6">1</text>
<text x="10.3" y="85.7">B</text>
<text x="166.1" y="88.2" transform="rotate(-90 166.1 88.2)">2</text>
<text x="168.7" y="88.2" transform="rotate(-90 168.7 88.2)">1</text>
<text x="192.8" y="88.2" transform="rotate(-90 192.8 88.2)">2</text>
<text x="195.3" y="88.2" transform="rotate(-90 195.3 88.2)">1</text>
<text x="306.8" y="88.7">4</text>
<text x="319.5" y="88.7">3</text>
<text x="319.5" y="86.1">5</text>
<text x="408.3" y="85.7">B</text>
<text x="187" y="93.3">þÿ 2 . 2 k ©</text>
<text x="313.4" y="93.2" transform="rotate(-90 313.4 93.2)">2</text>
<text x="106.1" y="107.1" transform="rotate(-90 106.1 107.1)">~{CHG}</text>
<text x="167.1" y="104.9" transform="rotate(-90 167.1 104.9)">LED-1-RED</text>
<text x="169.6" y="105.1" transform="rotate(-90 169.6 105.1)">LED-1-GRN</text>
<text x="193.8" y="104.9" transform="rotate(-90 193.8 104.9)">LED-2-RED</text>
<text x="196.3" y="105.1" transform="rotate(-90 196.3 105.1)">LED-2-GRN</text>
<text x="223" y="103.7" transform="rotate(-90 223 103.7)">GNSS-RTK-LED</text>
<text x="235.7" y="105.2" transform="rotate(-90 235.7 105.2)">GNSS-Fence-LED</text>
<text x="248.4" y="103.6" transform="rotate(-90 248.4 103.6)">GNSS-PPS-LED</text>
<text x="93.4" y="109.8" transform="rotate(-90 93.4 109.8)">~{PGOOD}</text>
<text x="10.3" y="135.7">C</text>
<text x="408.3" y="135.7">C</text>
<text x="285.1" y="160.7">SPI4</text>
<text x="293.3" y="160.7">I2C</text>
<text x="319.5" y="159.8">2</text>
<text x="258.3" y="167.1">VSPI_MOSI</text>
<text x="259.2" y="164.6">VSPI_CLK</text>
<text x="275.9" y="163.6">16</text>
<text x="275.9" y="166.2">17</text>
<text x="284.6" y="164.5">SCLK</text>
<text x="284.9" y="167">SDIN</text>
<text x="292.9" y="164.5">SCL</text>
<text x="326.7" y="165.6">þÿ 4 . 7 µ F</text>
<text x="275.9" y="168.7">18</text>
<text x="275.9" y="171.2">19</text>
<text x="275.9" y="173.8">20</text>
<text x="285.7" y="169.6">NC</text>
<text x="286.5" y="172.1">0</text>
<text x="292.8" y="169.6">SDA</text>
<text x="294.1" y="172.1">0</text>
<text x="147.5" y="174.8">NAV-C-BUF</text>
<text x="275.9" y="176.3">21</text>
<text x="275.9" y="178.9">22</text>
<text x="286.5" y="179.7">0</text>
<text x="286.5" y="177.2">0</text>
<text x="286.5" y="174.7">0</text>
<text x="294.1" y="179.7">0</text>
<text x="294.1" y="177.2">0</text>
<text x="294.1" y="174.7">0</text>
<text x="10.3" y="185.7">D</text>
<text x="275.9" y="181.4">23</text>
<text x="286.5" y="182.3">0</text>
<text x="294.1" y="182.3">0</text>
<text x="319.5" y="181.4">5</text>
<text x="319.5" y="183.9">6</text>
<text x="408.3" y="185.7">D</text>
<text x="147.5" y="186.2">NAV-SW-BUF</text>
<text x="242" y="190">OLED_RESET</text>
<text x="259.5" y="187.5">OLED_CS</text>
<text x="275.9" y="186.5">11</text>
<text x="275.9" y="189">12</text>
<text x="275.9" y="191.6">13</text>
<text x="147.5" y="197.6">NAV-A-BUF</text>
<text x="172.9" y="197.6">NAV-C-BUF</text>
<text x="184.9" y="196.6">1</text>
<text x="192.8" y="194.1" transform="rotate(-90 192.8 194.1)">14</text>
<text x="200.2" y="196.6">2</text>
<text x="203.4" y="197.6">NAV-C</text>
<text x="259.4" y="192.5">OLED_DC</text>
<text x="275.9" y="196.6">14</text>
<text x="319.5" y="196.6">3</text>
<text x="172.9" y="202.7">NAV-B-BUF</text>
<text x="172.9" y="200.2">NAV-D-BUF</text>
<text x="184.9" y="199.2">3</text>
<text x="184.9" y="201.7">5</text>
<text x="200.2" y="199.2">4</text>
<text x="200.2" y="201.7">6</text>
<text x="203.4" y="200.2">NAV-D</text>
<text x="203.4" y="202.7">NAV-A</text>
<text x="275.9" y="199.2">15</text>
<text x="147.5" y="209">NAV-B-BUF</text>
<text x="171.3" y="207.8">NAV-SW-BUF</text>
<text x="172.9" y="205.2">NAV-A-BUF</text>
<text x="184.4" y="206.8">11</text>
<text x="184.4" y="209.3">13</text>
<text x="184.9" y="204.3">9</text>
<text x="199.7" y="206.8">10</text>
<text x="199.7" y="209.3">12</text>
<text x="200.2" y="204.3">8</text>
<text x="203.4" y="205.2">NAV-B</text>
<text x="203.4" y="207.8">NAV-SW</text>
<text x="276.4" y="205.5">7</text>
<text x="276.4" y="208.1">8</text>
<text x="286.5" y="209">0</text>
<text x="286.5" y="206.4">0</text>
<text x="294.1" y="209">0</text>
<text x="294.1" y="206.4">1</text>
<text x="78.2" y="214.4">1</text>
<text x="80.4" y="214.3">A</text>
<text x="93.6" y="214.3">B</text>
<text x="96" y="214.4">4</text>
<text x="192.8" y="213.9" transform="rotate(-90 192.8 213.9)">7</text>
<text x="275.9" y="213.1">10</text>
<text x="78.2" y="217">2</text>
<text x="78.2" y="219.5">3</text>
<text x="80.4" y="219.4">C</text>
<text x="90.9" y="216.8">COM</text>
<text x="93.6" y="219.4">D</text>
<text x="96" y="217">5</text>
<text x="96" y="219.5">6</text>
<text x="147.5" y="220.5">NAV-D-BUF</text>
<text x="276.4" y="218.2">4</text>
<text x="319.5" y="217">1</text>
<text x="89" y="225.5">SHELL</text>
<text x="95.3" y="224.6">SH</text>
<text x="10.4" y="235.7">E</text>
<text x="408.4" y="235.7">E</text>
<text x="10.4" y="285.7">F</text>
<text x="35" y="286.7">1</text>
<text x="85" y="286.7">2</text>
<text x="135" y="286.7">3</text>
<text x="185" y="286.7">4</text>
<text x="235" y="286.7">5</text>
<text x="285" y="286.7">6</text>
<text x="335" y="286.7">7</text>
<text x="385" y="286.7">8</text>
<text x="408.4" y="285.7">F</text>
</g>
<g font-size="1.8" fill="#0000c2">
<text x="86.4" y="49.2">Battery LEDs</text>
<text x="124.5" y="49.2">ESP / System LEDs</text>
<text x="221" y="49.2">GNSS Status LEDs</text>
<text x="144.8" y="59.9">Replaced w/ AOSN21319</text>
<text x="144.8" y="61.9">due to availability.</text>
<text x="344.2" y="79.7">50mA</text>
<text x="334.2" y="94.5">þÿ 7 1 . 5 k © Capacitors:</text>
<text x="345.4" y="96.2">þÿ 1 0 µ F :</text>
<text x="355.8" y="96.2">G R J 1 5 5 R 6 0 J 1 0 6 M E 1 1 D</text>
<text x="90.2" y="113.2">Power</text>
<text x="90.2" y="115.3">Good</text>
<text x="102.2" y="115.3">Charge</text>
<text x="134.6" y="115.3">System Power</text>
<text x="165.1" y="115.3">LED-1</text>
<text x="191.8" y="115.3">LED-2</text>
<text x="220.3" y="115.3">RTK</text>
<text x="230.5" y="115.3">Geofence</text>
<text x="245.7" y="115.3">PPS</text>
<text x="52.1" y="241.2">Hardware debouncing with Schmitt-Trigger</text>
<text x="52.1" y="243.2">because ESP's interrupts are cursed.</text>
<text x="124.5" y="241">Diodes: ST ESDA7P120-1U1M</text>
<text x="52.1" y="247.3">https://github.com/espressif/arduino-esp32/issues/4172</text>
</g>
<g font-size="1.8" fill="#008484">
<text x="33.2" y="57.6">C4</text>
<text x="38.7" y="58">+Vin</text>
<text x="90.8" y="58">+Vin</text>
<text x="139" y="56">+3.3V</text>
<text x="50.7" y="65.9">R?</text>
<text x="74.8" y="65.9">R?</text>
<text x="143.7" y="65.9">Q?</text>
<text x="32.7" y="66.7">U19</text>
<text x="41.3" y="70.1" transform="rotate(-90 41.3 70.1)">VDD</text>
<text x="49.7" y="68.4">þÿ 1 M ©</text>
<text x="73.9" y="68.4">þÿ 1 M ©</text>
<text x="95.4" y="69.7">Q?B</text>
<text x="144.3" y="68.4">PJC7407_R1</text>
<text x="303.8" y="71.9">þÿ 1 0 µ H</text>
<text x="312.6" y="69.6">L?</text>
<text x="313.3" y="71.9">L P S 4 0 1 8 - 1 0 3 M R B</text>
<text x="24.3" y="75.6">+3.3V</text>
<text x="50.7" y="77.3">R?</text>
<text x="72.5" y="76">Q?A</text>
<text x="95.8" y="72.2">BSD235C</text>
<text x="225.3" y="77.2">D?</text>
<text x="238" y="77.2">D?</text>
<text x="250.7" y="77.2">D?</text>
<text x="297.8" y="76.3">+3.3V</text>
<text x="339.9" y="76.3">+12V</text>
<text x="41.3" y="79.8" transform="rotate(-90 41.3 79.8)">GND</text>
<text x="49.7" y="79.8">þÿ 2 M ©</text>
<text x="72.9" y="78.6">BSD235C</text>
<text x="94.3" y="82.1">R?</text>
<text x="107" y="82.1">R?</text>
<text x="167" y="79.3" transform="rotate(-90 167 79.3)">AR</text>
<text x="169.5" y="79.4" transform="rotate(-90 169.5 79.4)">AG</text>
<text x="172.3" y="81.1">U?</text>
<text x="173.4" y="83.7">150060RV75240</text>
<text x="193.7" y="79.3" transform="rotate(-90 193.7 79.3)">AR</text>
<text x="196.2" y="79.4" transform="rotate(-90 196.2 79.4)">AG</text>
<text x="198.9" y="81.1">U?</text>
<text x="200.1" y="83.7">150060RV75240</text>
<text x="225.5" y="79.5">Blue</text>
<text x="238.2" y="79.5">Green</text>
<text x="251.1" y="79.5">Iceblue</text>
<text x="307.6" y="81.1">TLV61046ADB</text>
<text x="312.5" y="78.8">U?</text>
<text x="68" y="88.9">GND</text>
<text x="95.3" y="84.4">þÿ 2 . 2 k ©</text>
<text x="108" y="84.4">þÿ 2 . 2 k ©</text>
<text x="142.5" y="89.7">R?</text>
<text x="167" y="85.9" transform="rotate(-90 167 85.9)">KR</text>
<text x="169.5" y="85.9" transform="rotate(-90 169.5 85.9)">KG</text>
<text x="193.7" y="85.9" transform="rotate(-90 193.7 85.9)">KR</text>
<text x="196.2" y="85.9" transform="rotate(-90 196.2 85.9)">KG</text>
<text x="223.8" y="85.9">R?</text>
<text x="224.9" y="88.2">þÿ 2 . 2 k ©</text>
<text x="236.5" y="85.9">R?</text>
<text x="237.6" y="88.2">þÿ 2 . 2 k ©</text>
<text x="249.2" y="85.9">R?</text>
<text x="250.3" y="88.2">þÿ 2 . 2 k ©</text>
<text x="281.4" y="88.2">þÿ 4 7 µ F</text>
<text x="283.5" y="85.9">C?</text>
<text x="292.8" y="88.2">þÿ 1 0 µ F</text>
<text x="294.9" y="85.9">C?</text>
<text x="308.9" y="89.6">EN</text>
<text x="308.9" y="84.5">VI</text>
<text x="313.6" y="87">VOUT</text>
<text x="315.7" y="84.5">SW</text>
<text x="316.2" y="89.6">FB</text>
<text x="333" y="84.6">R?</text>
<text x="344" y="85.9">C?</text>
<text x="344.4" y="88.2">þÿ 1 0 µ F</text>
<text x="95.8" y="92.4">D?</text>
<text x="95.9" y="94.7">Red</text>
<text x="108.5" y="92.4">D?</text>
<text x="108.7" y="94.7">Yellow</text>
<text x="143.6" y="92">þÿ 2 . 2 k ©</text>
<text x="160.3" y="93.3">þÿ 2 . 2 k ©</text>
<text x="162.4" y="90.9">R?</text>
<text x="170.5" y="90.9">R?</text>
<text x="171.5" y="93.3">þÿ 2 . 2 k ©</text>
<text x="189.1" y="90.9">R?</text>
<text x="197.2" y="90.9">R?</text>
<text x="198.2" y="93.3">þÿ 2 . 2 k ©</text>
<text x="314.3" y="91.2" transform="rotate(-90 314.3 91.2)">GND</text>
<text x="333" y="92.2">R?</text>
<text x="144" y="97.5">D?</text>
<text x="144.2" y="99.8">Pink</text>
<text x="139.1" y="107.9">GND</text>
<text x="318.2" y="102.9">GND</text>
<text x="290.4" y="155.7">OLED-1.5-SSD1327</text>
<text x="297.3" y="153">U?</text>
<text x="322.1" y="153.8">+12V</text>
<text x="124.3" y="161.4">+3.3V</text>
<text x="314.5" y="160.7">VCC</text>
<text x="278.6" y="164.5">D0</text>
<text x="278.6" y="167">D1</text>
<text x="326.3" y="163.3">C?</text>
<text x="337.7" y="163.3">C?</text>
<text x="338.1" y="165.6">þÿ 4 . 7 µ F</text>
<text x="349.1" y="163.3">C?</text>
<text x="349.5" y="165.6">100nF</text>
<text x="360.6" y="163.3">C?</text>
<text x="360.9" y="165.6">100nF</text>
<text x="372" y="163.3">C?</text>
<text x="372.2" y="165.6">47pF</text>
<text x="382.1" y="163.3">C?</text>
<text x="382.4" y="165.6">47pF</text>
<text x="120.9" y="172">þÿ 4 . 7 k ©</text>
<text x="123.1" y="169.7">R?</text>
<text x="131.9" y="172.8">þÿ 4 7 k ©</text>
<text x="132.2" y="170.2">R?</text>
<text x="278.6" y="169.6">D2</text>
<text x="278.6" y="172.1">D3</text>
<text x="322" y="172.7">GND</text>
<text x="333.4" y="172.7">GND</text>
<text x="344.9" y="172.7">GND</text>
<text x="356.3" y="172.7">GND</text>
<text x="367.7" y="172.7">GND</text>
<text x="377.9" y="172.7">GND</text>
<text x="147.2" y="177.6">C?</text>
<text x="254.6" y="176.6">+3.3V</text>
<text x="278.6" y="174.7">D4</text>
<text x="278.6" y="177.2">D5</text>
<text x="278.6" y="179.7">D6</text>
<text x="327" y="176.6">+3.3V</text>
<text x="120.9" y="183.4">þÿ 4 . 7 k ©</text>
<text x="123.1" y="181.1">R?</text>
<text x="131.9" y="184.2">þÿ 4 7 k ©</text>
<text x="132.2" y="181.7">R?</text>
<text x="147.4" y="180.2">þÿ 1 µ F</text>
<text x="186.8" y="185.9">C?</text>
<text x="191.1" y="185.5">+3.3V</text>
<text x="251" y="186">þÿ 1 0 k ©</text>
<text x="252.6" y="183.7">R?</text>
<text x="278.6" y="182.3">D7</text>
<text x="314.4" y="184.8">VDO</text>
<text x="315.3" y="182.3">VCI</text>
<text x="147.2" y="189.1">C?</text>
<text x="147.4" y="191.6">þÿ 1 µ F</text>
<text x="178.3" y="191.6">GND</text>
<text x="185.4" y="188.4">100nF</text>
<text x="195.2" y="191.3">U?</text>
<text x="278.6" y="187.4">CS</text>
<text x="278.6" y="189.9">RES</text>
<text x="331.3" y="187.5">C?</text>
<text x="331.6" y="189.8">þÿ 1 µ F</text>
<text x="341.5" y="186.2">C?</text>
<text x="341.7" y="188.5">þÿ 1 µ F</text>
<text x="58" y="195.3">5.5V</text>
<text x="58.6" y="192.8">D?</text>
<text x="120.9" y="194.9">þÿ 4 . 7 k ©</text>
<text x="123.1" y="192.5">R?</text>
<text x="131.9" y="195.6">þÿ 4 7 k ©</text>
<text x="132.2" y="193.1">R?</text>
<text x="187.2" y="197.5">1A</text>
<text x="195.4" y="193.9">74AHCV17A</text>
<text x="196.7" y="197.5">1Y</text>
<text x="278.6" y="192.4">D/C</text>
<text x="278.6" y="197.5">R/W</text>
<text x="311.7" y="197.5">VCOMH</text>
<text x="327.1" y="195.6">GND</text>
<text x="337.3" y="195.6">GND</text>
<text x="58.6" y="201.7">D?</text>
<text x="123.1" y="204">R?</text>
<text x="147.2" y="200.5">C?</text>
<text x="147.4" y="203">þÿ 1 µ F</text>
<text x="187.2" y="200.1">2A</text>
<text x="187.2" y="202.6">3A</text>
<text x="193.7" y="198.6" transform="rotate(-90 193.7 198.6)">VCC</text>
<text x="196.7" y="200.1">2Y</text>
<text x="196.7" y="202.6">3Y</text>
<text x="278.6" y="200.1">E/RD</text>
<text x="326.3" y="200.2">C?</text>
<text x="326.7" y="202.5">þÿ 4 . 7 µ F</text>
<text x="58" y="204.2">5.5V</text>
<text x="86.5" y="208.6">U?</text>
<text x="120.9" y="206.3">þÿ 4 . 7 k ©</text>
<text x="131.9" y="207.1">þÿ 4 7 k ©</text>
<text x="132.2" y="204.5">R?</text>
<text x="187.2" y="207.7">5A</text>
<text x="187.2" y="205.1">4A</text>
<text x="196.7" y="207.7">5Y</text>
<text x="196.7" y="205.1">4Y</text>
<text x="278.6" y="206.4">BS1</text>
<text x="278.6" y="209">BS2</text>
<text x="322" y="209.5">GND</text>
<text x="58" y="213.1">5.5V</text>
<text x="58.6" y="210.6">D?</text>
<text x="76.7" y="210.9">NavigationSwitch_JS1400</text>
<text x="123.1" y="215.4">R?</text>
<text x="132.2" y="215.9">R?</text>
<text x="147.2" y="211.9">C?</text>
<text x="147.4" y="214.5">þÿ 1 µ F</text>
<text x="187.2" y="210.2">6A</text>
<text x="193.7" y="211.6" transform="rotate(-90 193.7 211.6)">GND</text>
<text x="196.7" y="210.2">6Y</text>
<text x="278.6" y="214">Iref</text>
<text x="120.9" y="217.7">þÿ 4 . 7 k ©</text>
<text x="131.9" y="218.5">þÿ 4 7 k ©</text>
<text x="190.9" y="219.7">GND</text>
<text x="260.1" y="219">þÿ 9 1 0 k ©</text>
<text x="262.8" y="216.7">R?</text>
<text x="278.6" y="219.1">GPIO</text>
<text x="314.7" y="217.8">VSS</text>
<text x="52.5" y="224.8">GND</text>
<text x="108.5" y="224.5">D?</text>
<text x="108.8" y="227">5.5V</text>
<text x="117.4" y="224.5">D?</text>
<text x="117.7" y="227">5.5V</text>
<text x="147.2" y="223.4">C?</text>
<text x="147.4" y="225.9">þÿ 1 µ F</text>
<text x="264.9" y="226">GND</text>
<text x="271.2" y="226">GND</text>
<text x="320.7" y="223.5">GND</text>
<text x="97" y="232.4">GND</text>
<text x="142.7" y="233.7">GND</text>
<text x="104.6" y="234.9">GND</text>
<text x="113.5" y="234.9">GND</text>
</g>
<g font-size="1">
<text x="321.3" y="196.7">VCOMH</text>
<text x="269.2" y="213.2">Iref</text>
</g>
<g font-size=".8">
<text x="94" y="76.1">LED-PWM_+Vin</text>
<text x="142.2" y="72.3">LED-PWM_+3.3V</text>
<text x="321.3" y="83.7">SW</text>
<text x="321.3" y="88.8">FB</text>
</g>
<g font-size=".8" fill="#840000">
<text x="165" y="80.3" transform="rotate(-90 165 80.3)">RED</text>
<text x="170.9" y="80.3" transform="rotate(-90 170.9 80.3)">GREEN</text>
<text x="191.7" y="80.3" transform="rotate(-90 191.7 80.3)">RED</text>
<text x="197.5" y="80.3" transform="rotate(-90 197.5 80.3)">GREEN</text>
</g>
</svg>
